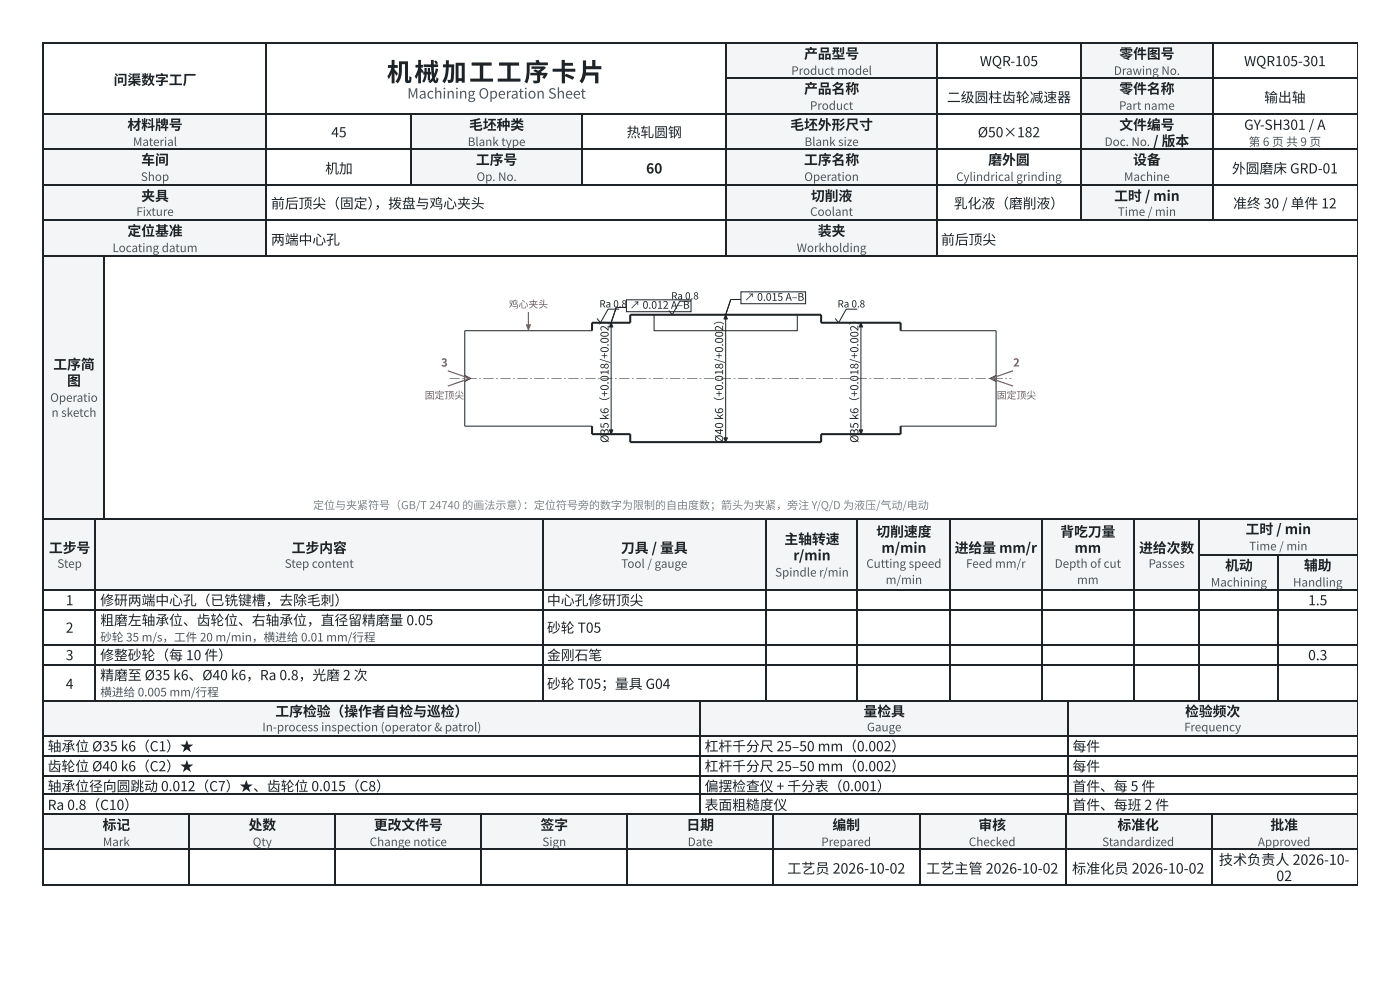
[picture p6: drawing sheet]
<svg xmlns="http://www.w3.org/2000/svg" width="297mm" height="210mm" viewBox="0 0 297 210" stroke-linecap="round" stroke-linejoin="round" font-family="sans-serif">
<g fill="#f3f5f6">
<path d="M154.3 9.3h44.4v7.4h-44.4z"/>
<path d="M229.4 9.3h27.8v7.4h-27.8z"/>
<path d="M154.3 16.7h44.4v7.4h-44.4z"/>
<path d="M229.4 16.7h27.8v7.4h-27.8z"/>
<path d="M9.3 24.1h47.3v7.6h-47.3z"/>
<path d="M87.3 24.1h36.3v7.6h-36.3z"/>
<path d="M154.3 24.1h44.4v7.6h-44.4z"/>
<path d="M229.4 24.1h27.8v7.6h-27.8z"/>
<path d="M9.3 31.7h47.3v7.5h-47.3z"/>
<path d="M87.3 31.7h36.3v7.5h-36.3z"/>
<path d="M154.3 31.7h44.4v7.5h-44.4z"/>
<path d="M229.4 31.7h27.8v7.5h-27.8z"/>
<path d="M9.3 39.2h47.3v7.6h-47.3z"/>
<path d="M154.3 39.2h44.4v7.6h-44.4z"/>
<path d="M229.4 39.2h27.8v7.6h-27.8z"/>
<path d="M9.3 46.8h47.3v7.4h-47.3z"/>
<path d="M154.3 46.8h44.4v7.4h-44.4z"/>
</g>
<g fill="none" stroke="#1d2327" stroke-width=".26">
<path d="M9 9.1h279M9.1 9v45.5M56.5 9v45.5M154.1 9v45.5M154.3 16.5h133.7M198.8 9v45.5M229.3 9v37.8M257.3 9v37.8M9 24.2h279M9 31.6h279M9 39.3h279M87.2 24.3v15.1"/>
<path d="M123.4 24.3v15.1M9 46.7h279M9 54.4h279"/>
</g>
<path d="M288 9v45.5" fill="none" stroke="#1d2327" stroke-width=".21"/>
<path d="M9.3 54.2h12.9v55.9h-12.9z" fill="#f3f5f6"/>
<path d="M9 54.4h279M9.1 54.2v55.9M22.1 54.2v55.9M9 109.9h279" fill="none" stroke="#1d2327" stroke-width=".26"/>
<path d="M288 54.2v55.9" fill="none" stroke="#1d2327" stroke-width=".21"/>
<g fill="#f3f5f6">
<path d="M9.3 110.1h11.1v15h-11.1z"/>
<path d="M20.4 110.1h94.7v15h-94.7z"/>
<path d="M115.1 110.1h47.4v15h-47.4z"/>
<path d="M162.5 110.1h19.5v15h-19.5z"/>
<path d="M182 110.1h19.6v15h-19.6z"/>
<path d="M201.6 110.1h19.3v15h-19.3z"/>
<path d="M220.9 110.1h19.6v15h-19.6z"/>
<path d="M240.5 110.1h14v15h-14z"/>
<path d="M254.5 110.1h33.4v7.4h-33.4z"/>
<path d="M254.5 117.5h16.7v7.6h-16.7z"/>
<path d="M271.2 117.5h16.7v7.6h-16.7z"/>
</g>
<g fill="none" stroke="#1d2327" stroke-width=".26">
<path d="M9 109.9h279M9.1 109.8v38.9M20.2 109.8v38.9M115.2 109.8v38.9M162.6 109.8v38.9M181.9 109.8v38.9M201.5 109.8v38.9M221.1 109.8v38.9M240.6 109.8v38.9M254.4 109.8v38.9M254.5 117.6h33.5M271.1 117.7v31"/>
<path d="M9 125h279M9 129.2h279M9 136.7h279M9 140.9h279M9 148.6h279"/>
</g>
<path d="M288 109.8v38.9" fill="none" stroke="#1d2327" stroke-width=".21"/>
<g fill="#f3f5f6">
<path d="M9.3 148.4h139.1v7.7h-139.1z"/>
<path d="M148.4 148.4h78.1v7.7h-78.1z"/>
<path d="M226.5 148.4h61.4v7.7h-61.4z"/>
</g>
<path d="M9 148.6h279M9 156h279M9.1 148.4v24.4M148.6 148.4v24.4M226.6 148.4v24.4M9 160.2h279M9 164.4h279M9 168.4h279M9 172.6h279" fill="none" stroke="#1d2327" stroke-width=".26"/>
<path d="M288 148.4v24.4" fill="none" stroke="#1d2327" stroke-width=".21"/>
<g fill="#f3f5f6">
<path d="M9.3 172.5h30.9v7.7h-30.9z"/>
<path d="M40.2 172.5h31v7.7h-31z"/>
<path d="M71.2 172.5h30.9v7.7h-30.9z"/>
<path d="M102.1 172.5h31v7.7h-31z"/>
<path d="M133.1 172.5h30.9v7.7h-30.9z"/>
<path d="M164 172.5h31v7.7h-31z"/>
<path d="M195 172.5h31v7.7h-31z"/>
<path d="M226 172.5h30.9v7.7h-30.9z"/>
<path d="M256.9 172.5h31v7.7h-31z"/>
</g>
<path d="M9 172.6h279M9.1 172.5v15.4M40.1 172.5v15.4M71 172.5v15.4M102 172.5v15.4M133 172.5v15.4M163.9 172.5v15.4M195.1 172.5v15.4M226.1 172.5v15.4M257 172.5v15.4M9 180h279M9 187.7h279" fill="none" stroke="#1d2327" stroke-width=".26"/>
<path d="M288 172.5v15.4" fill="none" stroke="#1d2327" stroke-width=".21"/>
<path d="M95.4 80.2h2.1v.1h-2.1zM98.1 80.2l.3 .1zM99 80.2h2.1v.1h-2.1zM101.7 80.2l.3 .1zM102.6 80.2h2.1v.1h-2.1zM105.3 80.2l.3 .1zM106.2 80.2h2.1v.1h-2.1zM108.9 80.2l.3 .1zM109.8 80.2h2.1v.1h-2.1zM112.5 80.2l.3 .1zM113.4 80.2h2.1v.1h-2.1zM116.1 80.2l.3 .1zM117 80.2h2.1v.1h-2.1zM119.7 80.2l.3 .1zM120.6 80.2h2.1v.1h-2.1zM123.3 80.2l.3 .1zM124.2 80.2h2.1v.1h-2.1zM126.9 80.2l.3 .1zM127.8 80.2h2.1v.1h-2.1zM130.5 80.2l.3 .1zM131.4 80.2h2.1v.1h-2.1zM134.1 80.2l.3 .1zM135 80.2h2.1v.1h-2.1zM137.7 80.2l.3 .1zM138.6 80.2h2.1v.1h-2.1zM141.3 80.2l.3 .1zM142.2 80.2h2.1v.1h-2.1zM144.9 80.2l.3 .1zM145.8 80.2h2.1v.1h-2.1zM148.5 80.2l.3 .1zM149.4 80.2h2.1v.1h-2.1zM152.1 80.2l.3 .1zM153 80.2h2.1v.1h-2.1zM155.7 80.2l.3 .1zM156.6 80.2h2.1v.1h-2.1zM159.3 80.2l.3 .1zM160.2 80.2h2.1v.1h-2.1zM162.9 80.2l.3 .1zM163.8 80.2h2.1v.1h-2.1zM166.5 80.2l.3 .1zM167.4 80.2h2.1v.1h-2.1zM170.1 80.2l.3 .1zM171 80.2h2.1v.1h-2.1zM173.7 80.2l.3 .1zM174.6 80.2h2.1v.1h-2.1zM177.3 80.2l.3 .1zM178.2 80.2h2.1v.1h-2.1zM180.9 80.2l.3 .1zM181.8 80.2h2.1v.1h-2.1zM184.5 80.2l.3 .1zM185.4 80.2h2.1v.1h-2.1zM188.1 80.2l.3 .1zM189 80.2h2.1v.1h-2.1zM191.7 80.2l.3 .1zM192.6 80.2h2.1v.1h-2.1zM195.3 80.2l.3 .1zM196.2 80.2h2.1v.1h-2.1zM198.9 80.2l.3 .1zM199.8 80.2h2.1v.1h-2.1zM202.5 80.2l.3 .1zM203.4 80.2h2.1v.1h-2.1zM206.1 80.2l.3 .1zM207 80.2h2.1v.1h-2.1zM209.7 80.2l.3 .1zM210.6 80.2h2.1v.1h-2.1zM213.3 80.2l.3 .1zM214.2 80.2l.4 .1z" fill="#1d2327"/>
<path d="M98.6 79.6l1.3 .6-1.3 .7M125.6 70.1h-27v20.2h27M129.7 68.4v23.6M138.8 66.7v3.4h30.3v-3.4M191.1 70.1h20.2v20.2h-20.2M211.3 79.6l-1.2 .6 1.2 .7" fill="none" stroke="#1d2327" stroke-width=".21"/>
<path d="M125.6 70.1v-1.7h8.1v-1.7h40.5v1.7h16.9v1.7M125.6 90.3v1.7h8.1v1.7h40.5v-1.7h16.9v-1.7" fill="none" stroke="#1d2327" stroke-width=".43"/>
<path d="M129.7 68.4l.3 .9h-.7z" fill="#1d2327"/>
<path d="M129.7 68.4l.3 .9h-.7z" fill="none" stroke="#1d2327" stroke-width=".21"/>
<path d="M129.3 91.1h.7l-.3 .9z" fill="#1d2327"/>
<path d="M154 66.7v27M129.3 91.1h.7l-.3 .9z" fill="none" stroke="#1d2327" stroke-width=".21"/>
<path d="M154 66.7l.3 .9h-.7z" fill="#1d2327"/>
<path d="M154 66.7l.3 .9h-.7z" fill="none" stroke="#1d2327" stroke-width=".21"/>
<path d="M153.6 92.8h.7l-.3 .9z" fill="#1d2327"/>
<path d="M182.6 68.4v23.6M153.6 92.8h.7l-.3 .9z" fill="none" stroke="#1d2327" stroke-width=".21"/>
<path d="M182.6 68.4l.4 .9h-.7z" fill="#1d2327"/>
<path d="M182.6 68.4l.4 .9h-.7z" fill="none" stroke="#1d2327" stroke-width=".21"/>
<path d="M182.3 91.1h.7l-.4 .9z" fill="#1d2327"/>
<path d="M132.9 65.2h-2.2l-1 3.2M182.3 91.1h.7l-.4 .9z" fill="none" stroke="#1d2327" stroke-width=".21"/>
<path d="M130.7 65.2l-1 3.2z" fill="#000"/>
<path d="M132.9 63.6h13.7v2.5h-13.7z" fill="#fff"/>
<path d="M132.9 63.6h13.7v2.5h-13.7zM157.2 63.5h-2.2l-1 3.2" fill="none" stroke="#1d2327" stroke-width=".21"/>
<path d="M155 63.5l-1 3.2z" fill="#000"/>
<path d="M157.2 61.9h13.7v2.5h-13.7z" fill="#fff"/>
<path d="M131.3 65.5h-2.3l-1.6 2.9-.7-.9M146.6 63.9h-2.4l-1.6 2.8-.7-.9M157.2 61.9h13.7v2.5h-13.7zM181.9 65.5h-2.4l-1.6 2.9-.7-.9" fill="none" stroke="#1d2327" stroke-width=".21"/>
<path d="M95 78.6l4.7 1.6-4.7 1.7M112.1 66.2v3.4M214.9 78.6l-4.7 1.6 4.7 1.7" fill="none" stroke="#b5443b" stroke-width=".25"/>
<path d="M111.7 68.9h.8l-.4 1z" fill="#b5443b"/>
<path d="M111.7 68.9h.8l-.4 1z" fill="none" stroke="#b5443b" stroke-width=".21"/>
<text font-size="5.3" fill="#1d2327" x="82.1" y="17.2">机械加工 工 序卡片</text>
<text font-size="3" fill="#4a5560" x="86.4" y="20.9">Machining Operation Sheet</text>
<g font-size="3" fill="#1d2327">
<text x="167" y="185.2">工艺员 2026-10-02</text>
<text x="196.5" y="185.2">工艺主管 2026-10-02</text>
<text x="227.4" y="185.2">标准化员 2026-10-02</text>
<text x="258.6" y="183.4">技术负责人 2026-10-</text>
<text x="270.8" y="186.8">02</text>
</g>
<g font-size="2.9" fill="#1d2327">
<text x="24.1" y="18">问渠数字工厂</text>
<text x="170.6" y="12.4">产品型号</text>
<text x="207.9" y="14">WQR-105</text>
<text x="237.5" y="12.4">零件图号</text>
<text x="263.9" y="14">WQR105-301</text>
<text x="170.6" y="19.8">产品名称</text>
<text x="200.9" y="21.7">二级圆柱齿轮减速器</text>
<text x="237.5" y="19.8">零件名称</text>
<text x="268.2" y="21.7">输出轴</text>
<text x="27" y="27.5">材料牌号</text>
<text x="70.3" y="29.1">45</text>
<text x="99.5" y="27.5">毛坯种类</text>
<text x="132.9" y="29.1">热轧圆钢</text>
<text x="167.7" y="27.5">毛坯外形尺寸</text>
<text x="207.4" y="29.1">Ø50×182</text>
<text x="237.5" y="27.5">文件编号</text>
<text x="263.9" y="27.5">GY-SH301 / A</text>
<text x="30" y="34.9">车间</text>
<text x="101" y="34.9">工序号</text>
<text x="170.6" y="34.9">工序名称</text>
<text x="209.7" y="34.9">磨外圆</text>
<text x="240.4" y="34.9">设备</text>
<text x="244.6" y="31">/ 版本</text>
<text x="69" y="36.8">机加</text>
<text x="137.1" y="36.8">60</text>
<text x="261.3" y="36.8">外圆磨床 GRD-01</text>
<text x="30" y="42.6">夹具</text>
<text x="57.5" y="44.2">前后顶尖（固定）</text>
<text x="79.4" y="44.2">，拨盘与鸡心夹头</text>
<text x="172" y="42.6">切削液</text>
<text x="202.4" y="44.2">乳化液（磨削液）</text>
<text x="236.4" y="42.6">工时 / min</text>
<text x="261.6" y="44.2">准终 30 / 单件 12</text>
<text x="27" y="50">定位基准</text>
<text x="57.5" y="51.9">两端中心孔</text>
<text x="173.5" y="50">装夹</text>
<text x="199.6" y="51.9">前后顶尖</text>
<text x="11.3" y="78.3">工序简</text>
<text x="14.2" y="81.8">图</text>
<text x="185.9" y="113.8">切削速度</text>
<text x="224.9" y="113.8">背吃刀量</text>
<text x="264.3" y="113.2">工时 / min</text>
<text x="10.4" y="117.2">工步号</text>
<text x="61.9" y="117.2">工步内容</text>
<text x="131.7" y="117.2">刀具 / 量具</text>
<text x="166.4" y="115.4">主轴转速</text>
<text x="168.3" y="118.8">r/min</text>
<text x="187" y="117.2">m/min</text>
<text x="202.5" y="117.2">进给量 mm/r</text>
<text x="228" y="117.2">mm</text>
<text x="241.7" y="117.2">进给次数</text>
<text x="259.9" y="120.9">机动</text>
<text x="276.6" y="120.9">辅助</text>
<text x="14" y="128.3">1</text>
<text x="21.3" y="128.3">修研两端中心孔（已铣键槽，去除毛刺）</text>
<text x="116" y="128.3">中心孔修研顶尖</text>
<text x="277.5" y="128.3">1.5</text>
<text x="14" y="134.1">2</text>
<text x="21.3" y="132.6">粗磨左轴承位、齿轮位、右轴承位，直径留精磨量 0.05</text>
<text x="116" y="134.1">砂轮 T05</text>
<text x="14" y="140">3</text>
<text x="21.3" y="140">修整砂轮（每 10 件）</text>
<text x="116" y="140">金刚石笔</text>
<text x="277.5" y="140">0.3</text>
<text x="14" y="146.1">4</text>
<text x="21.3" y="144.2">精磨至 Ø35 k6、Ø40 k6，Ra 0.8，光磨 2 次</text>
<text x="116" y="146.1">砂轮 T05；量具 G04</text>
<text x="58.4" y="151.9">工序检验（操作者自 检与巡检）</text>
<text x="183.2" y="151.9">量检具</text>
<text x="251.4" y="151.9">检验频次</text>
<text x="10.1" y="159.3">轴承位 Ø35 k6（C1）★</text>
<text x="149.5" y="159.3">杠杆千分尺 25–50 mm（0.002）</text>
<text x="227.5" y="159.3">每件</text>
<text x="10.1" y="163.5">齿轮位 Ø40 k6（C2）★</text>
<text x="10.1" y="167.7">轴承位径向圆跳动 0.012（C7）★、齿轮位 0.015（C8）</text>
<text x="149.5" y="163.5">杠杆千分尺 25–50 mm（0.002）</text>
<text x="149.5" y="167.7">偏摆检查仪 + 千分表（0.001）</text>
<text x="227.5" y="163.5">每件</text>
<text x="227.5" y="167.7">首件、每 5 件</text>
<text x="10.1" y="171.7">Ra 0.8（C10）</text>
<text x="149.5" y="171.7">表面粗糙度仪</text>
<text x="227.5" y="171.7">首件、每班 2 件</text>
<text x="21.8" y="175.9">标记</text>
<text x="52.7" y="175.9">处数</text>
<text x="79.3" y="175.9">更改文件号</text>
<text x="114.7" y="175.9">签字</text>
<text x="145.6" y="175.9">日 期</text>
<text x="176.6" y="175.9">编制</text>
<text x="207.6" y="175.9">审核</text>
<text x="237.1" y="175.9">标准化</text>
<text x="269.5" y="175.9">批准</text>
</g>
<g font-size="2.5" fill="#4a5560">
<text x="167.9" y="15.9">Product model</text>
<text x="236.3" y="15.9">Drawing No.</text>
<text x="171.8" y="23.3">Product</text>
<text x="237.4" y="23.3">Part name</text>
<text x="28.2" y="31">Material</text>
<text x="99.2" y="31">Blank type</text>
<text x="170.7" y="31">Blank size</text>
<text x="234.3" y="31">Doc. No.</text>
<text x="264.9" y="31">第 6 页 共 9 页</text>
<text x="29.9" y="38.4">Shop</text>
<text x="101.1" y="38.4">Op. No.</text>
<text x="170.6" y="38.4">Operation</text>
<text x="202.9" y="38.4">Cylindrical grinding</text>
<text x="238.5" y="38.4">Machine</text>
<text x="28.9" y="45.8">Fixture</text>
<text x="171.9" y="45.8">Coolant</text>
<text x="237.1" y="45.8">Time / min</text>
<text x="23.9" y="53.4">Locating datum</text>
<text x="169" y="53.4">Workholding</text>
<text x="10.7" y="85.2">Operatio</text>
<text x="10.9" y="88.4">n sketch</text>
<text x="265" y="116.7">Time / min</text>
<text x="12.2" y="120.4">Step</text>
<text x="60.4" y="120.4">Step content</text>
<text x="131.8" y="120.4">Tool / gauge</text>
<text x="164.4" y="122.2">Spindle r/min</text>
<text x="183.8" y="120.4">Cutting speed</text>
<text x="187.9" y="123.8">m/min</text>
<text x="204.9" y="120.4">Feed mm/r</text>
<text x="223.7" y="120.4">Depth of cut</text>
<text x="228.5" y="123.8">mm</text>
<text x="243.7" y="120.4">Passes</text>
<text x="256.9" y="124.4">Machining</text>
<text x="274.3" y="124.4">Handling</text>
<text x="21.3" y="136">砂轮 35 m/s，工件 20 m/min，横进给 0.01 mm/行程</text>
<text x="21.3" y="147.6">横进给 0.005 mm/行程</text>
<text x="55.7" y="155">In-process inspection (operator &amp; patrol)</text>
<text x="183.9" y="155">Gauge</text>
<text x="251.2" y="155">Frequency</text>
<text x="21.8" y="179.4">Mark</text>
<text x="53.6" y="179.4">Qty</text>
<text x="78.4" y="179.4">Change notice</text>
<text x="115.1" y="179.4">Sign</text>
<text x="145.9" y="179.4">Date</text>
<text x="174.2" y="179.4">Prepared</text>
<text x="205.5" y="179.4">Checked</text>
<text x="233.8" y="179.4">Standardized</text>
<text x="266.9" y="179.4">Approved</text>
</g>
<g font-size="2.3" fill="#b5443b">
<text x="93.6" y="77.7">3</text>
<text x="214.9" y="77.7">2</text>
</g>
<g font-size="2.3" fill="#1d2327">
<text x="129.1" y="79.6" transform="rotate(-90 129.1 79.6)">18/+0.002）</text>
<text x="153.4" y="79.6" transform="rotate(-90 153.4 79.6)">18/+0.002）</text>
<text x="182.1" y="79.6" transform="rotate(-90 182.1 79.6)">18/+0.002）</text>
<text x="129.1" y="93.9" transform="rotate(-90 129.1 93.9)">Ø35 k6（+0.0</text>
<text x="153.4" y="93.9" transform="rotate(-90 153.4 93.9)">Ø40 k6（+0.0</text>
<text x="182.1" y="93.9" transform="rotate(-90 182.1 93.9)">Ø35 k6（+0.0</text>
</g>
<g font-size="2.3" fill="#7a868d">
<text x="66.4" y="108">定位与夹紧符号（GB/T 24740 的画法示意）</text>
<text x="110.9" y="108">：定位符号旁的数字为限制的自 由度数；箭头为夹紧，旁注 Y/Q/D 为液压/气动/电动</text>
</g>
<g font-size="2.2" fill="#1d2327">
<text x="133.6" y="65.5">↗ 0.012 A–B</text>
<text x="157.9" y="63.8">↗ 0.015 A–B</text>
</g>
<g font-size="2.1" fill="#b5443b">
<text x="107.9" y="65.3">鸡心夹头</text>
<text x="90.1" y="84.6">固定顶尖</text>
<text x="211.5" y="84.6">固定顶尖</text>
</g>
<g font-size="2.1" fill="#1d2327">
<text x="127.2" y="65.2">Ra 0.8</text>
<text x="142.4" y="63.5">Ra 0.8</text>
<text x="177.7" y="65.2">Ra 0.8</text>
</g>
</svg>
